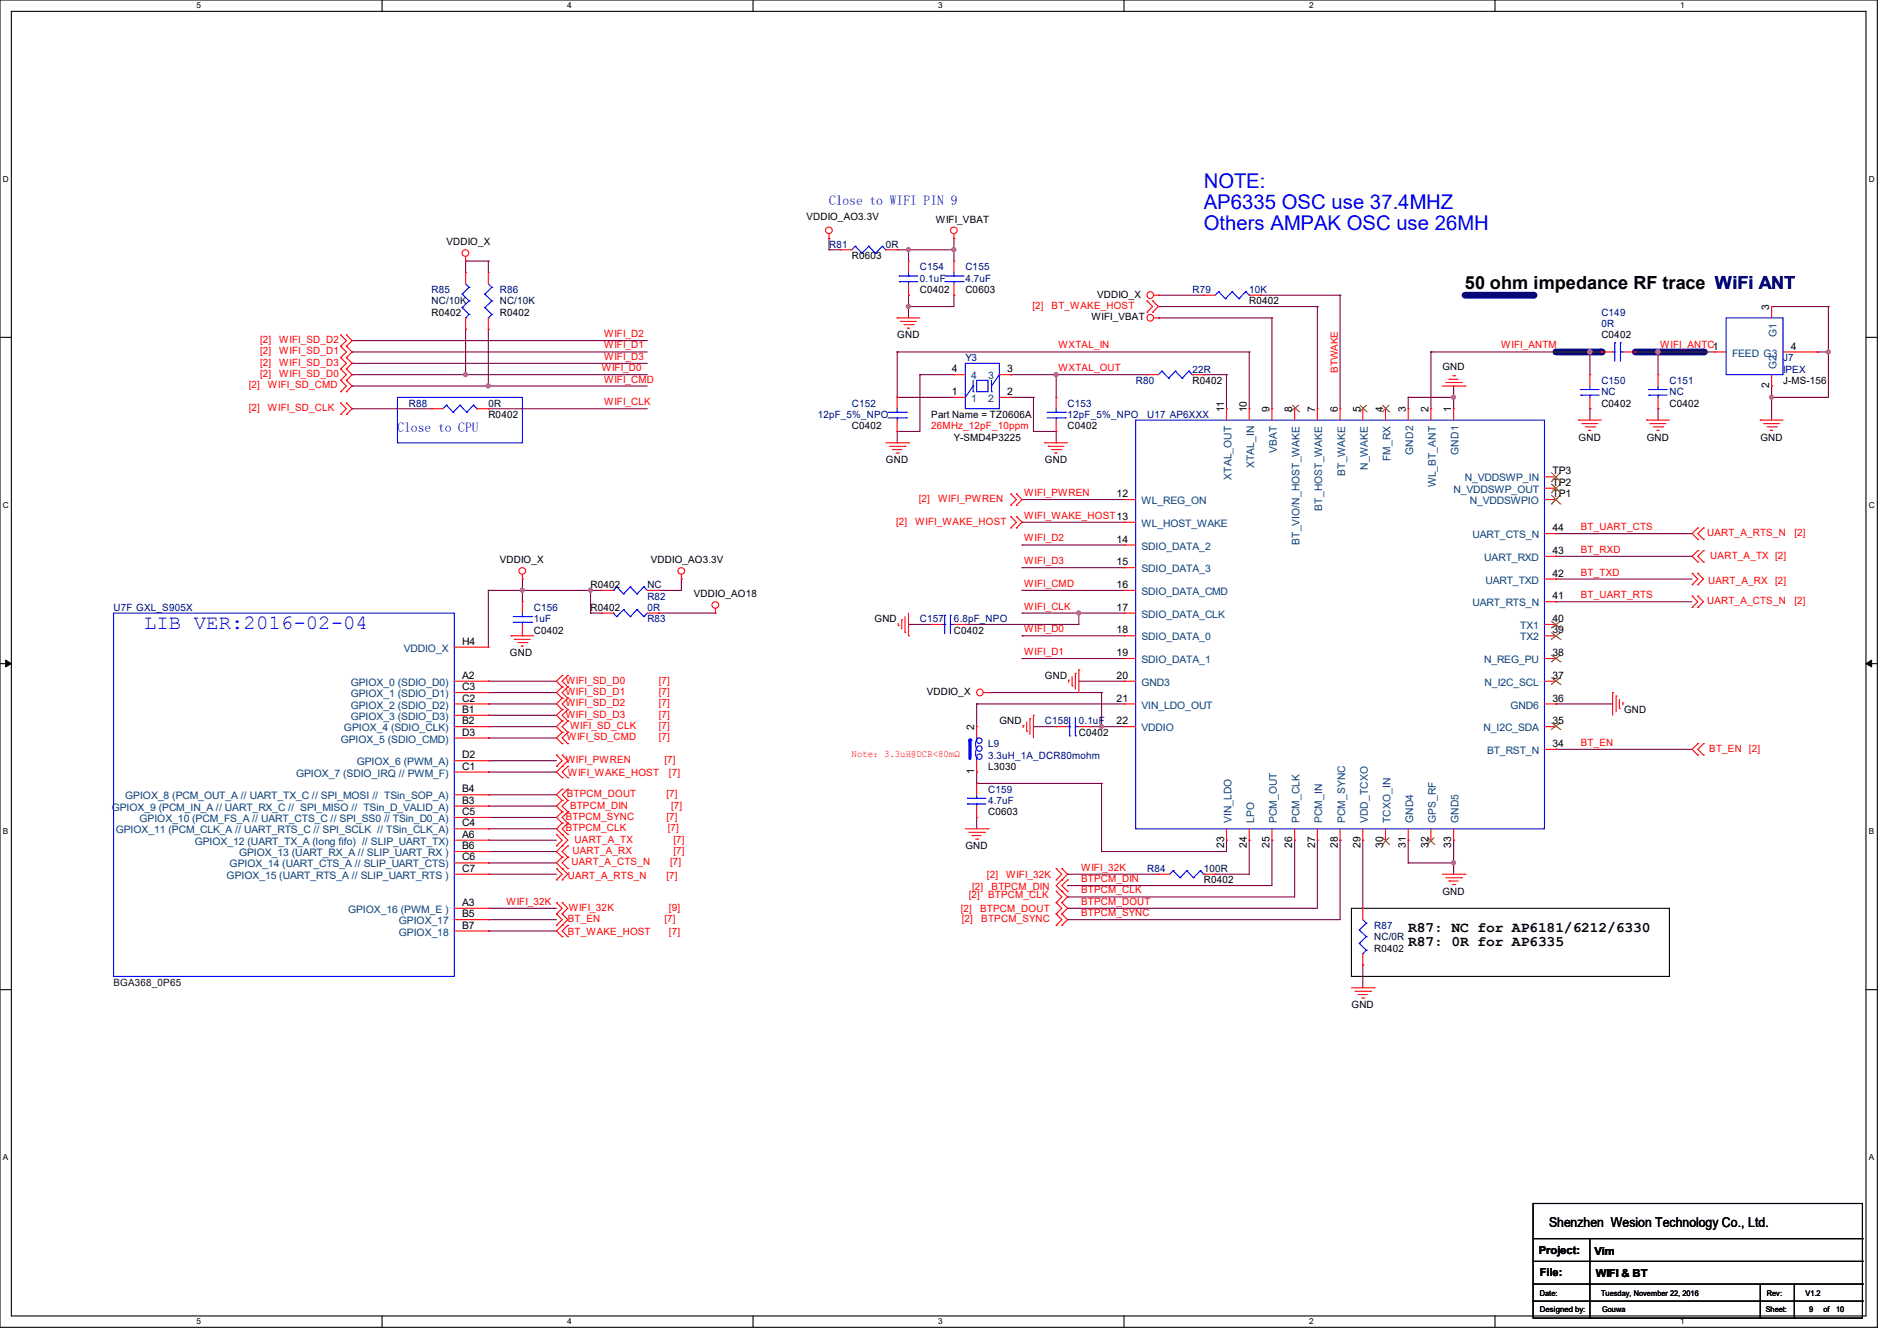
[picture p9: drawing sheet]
<svg xmlns="http://www.w3.org/2000/svg" width="297mm" height="210mm" viewBox="0 0 297 210" stroke-linecap="round" stroke-linejoin="round" font-family="sans-serif">
<path d="M0 0h293.9v207.9h-293.9zM1.8 1.8h290.3v204.3h-290.3z" fill="none" stroke="#000" stroke-width=".17"/>
<g fill="#fff">
<path d="M30.8 .2h.7v1.4h-.7z"/>
<path d="M30.8 206.2h.7v1.4h-.7z"/>
</g>
<path d="M59.8 0v1.8M59.8 206.1v1.8" fill="none" stroke="#000" stroke-width=".17"/>
<g fill="#fff">
<path d="M88.8 .2h.7v1.4h-.7z"/>
<path d="M88.8 206.2h.7v1.4h-.7z"/>
</g>
<path d="M117.9 0v1.8M117.9 206.1v1.8" fill="none" stroke="#000" stroke-width=".17"/>
<g fill="#fff">
<path d="M146.9 .2h.7v1.4h-.7z"/>
<path d="M146.9 206.2h.7v1.4h-.7z"/>
</g>
<path d="M176 0v1.8M176 206.1v1.8" fill="none" stroke="#000" stroke-width=".17"/>
<g fill="#fff">
<path d="M205 .2h.7v1.4h-.7z"/>
<path d="M205 206.2h.7v1.4h-.7z"/>
</g>
<path d="M234.1 0v1.8M234.1 206.1v1.8" fill="none" stroke="#000" stroke-width=".17"/>
<g fill="#fff">
<path d="M263.1 .2h.6v1.4h-.6z"/>
<path d="M263.1 206.2h.6v1.4h-.6z"/>
<path d="M.5 27.3h.9v1.4h-.9z"/>
<path d="M292.6 27.3h.9v1.4h-.9z"/>
<path d="M.5 78.4h.9v1.4h-.9z"/>
<path d="M292.6 78.4h.9v1.4h-.9z"/>
</g>
<path d="M0 52.8h1.8M292.1 52.8h1.8" fill="none" stroke="#000" stroke-width=".17"/>
<g fill="#fff">
<path d="M.5 129.5h.8v1.4h-.8z"/>
<path d="M292.6 129.5h.8v1.4h-.8z"/>
</g>
<path d="M0 103.9h1.8M292.1 103.9h1.8" fill="none" stroke="#000" stroke-width=".17"/>
<path d="M.9 103.4l.9 .5-.9 .5zM292.1 103.9l.9-.5v1z" fill="#000" stroke="#000" stroke-width=".16"/>
<g fill="#fff">
<path d="M.5 180.5h.8v1.4h-.8z"/>
<path d="M292.6 180.5h.8v1.4h-.8z"/>
</g>
<path d="M0 155h1.8M292.1 155h1.8" fill="none" stroke="#000" stroke-width=".17"/>
<path d="M256 55.1h10.7" fill="none" stroke="#0000a0" stroke-width="1.1"/>
<circle cx="266.7" cy="55.1" r=".53" fill="#0000a0"/>
<path d="M229.4 46.2h10.6" fill="none" stroke="#0000a0" stroke-width="1.1"/>
<circle cx="240" cy="46.2" r=".53" fill="#0000a0"/>
<path d="M62.2 62.2h19.6v7.1h-19.6z" fill="none" stroke="#00f" stroke-width=".17"/>
<path d="M243.6 55.1h7.1" fill="none" stroke="#0000a0" stroke-width="1.1"/>
<circle cx="250.7" cy="55.1" r=".53" fill="#0000a0"/>
<g fill="none" stroke="#000" stroke-width=".17">
<path d="M211.6 142.2h49.8v10.7h-49.8zM240 188.5h51.6v17.9h-51.6zM240 194h51.6M240 197.5h51.6M248.9 194v12.4M291.6 194h.1M291.6 197.5h.1M240 201.1h51.6M240 203.8h51.6M248.9 206.4h.1M275.6 206.4h.1M275.6 201.1v5.3"/>
<path d="M280.9 206.4h.1M280.9 201.1v5.3M291.6 201.1h.1M291.6 203.8h.1"/>
</g>
<g fill="none" stroke="#800040" stroke-width=".17">
<path d="M129.8 39.1h.1M129.8 37.3h.1M129.8 39.1h1.8M129.8 37.3v1.8M140.5 39.1h.1M140.5 39.1h8.9M142.2 39.1h.1M142.2 39.1v1.8M149.4 39.1h.1M149.4 37.3h.1M149.4 37.3v3.6M55.1 58.7h.1"/>
<path d="M55.1 53.3h.1M55.1 55.1h.1M55.1 56.9h.1M55.1 58.7h46.2M55.1 55.1h46.2M55.1 53.3h46.2M55.1 56.9h46.2M72.9 40.9h.1M72.9 51.6h.1M72.9 58.7h.1M72.9 40.9v1.8M72.9 51.6v7.1"/>
<path d="M72.9 40.9h3.6M76.5 40.9h.1M76.5 51.6h.1M76.5 40.9v1.8M76.5 51.6v8.9M140.5 55.1h.1M140.5 55.1v7.1M140.5 55.1h55.1M142.2 46.2h.1M142.2 48h.1M142.2 46.2v3.6M144 58.7h.1"/>
<path d="M144 58.7h5.4M144 58.7v8.9h-3.5M149.4 46.2h.1M149.4 46.2v1.8h-7.2M158.2 58.7h.1M158.2 58.7h21.4M165.4 58.7h.1M165.4 58.7v3.5M181.4 49.8h.1M181.4 46.2h.1M181.4 48h.1M181.4 49.8h17.7"/>
<path d="M181.4 48h24.8M181.4 46.2h7.1M188.5 58.7h.1M188.5 58.7h3.5M192 58.7h.1M192 58.7v5.3M195.6 55.1h.1M195.6 55.1v8.9M197.4 46.2h.1M197.4 46.2h12.4M199.1 49.8h.1M199.1 49.8v14.2"/>
<path d="M206.2 48h.1M206.2 48v16M209.8 46.2h.1M209.8 46.2v17.8M224 55.1h.1M224 55.1h26.7M224 55.1v8.9M248.9 55.1h.1M248.9 55.1v3.6M256 55.1h.1M256 55.1h12.5M259.6 55.1h.1"/>
<path d="M259.6 55.1v3.6M277.4 48h.1M277.4 48h8.9M284.5 55.1h.1M284.5 55.1h1.8M286.3 55.1h.1M286.3 48h.1M286.3 48v14.2h-8.9M55.1 64h.1M55.1 60.5h.1M55.1 64h12.5M55.1 60.5h46.2"/>
<path d="M76.5 64h.1M76.5 60.5h.1M76.5 64h24.8M140.5 62.2h.1M140.5 69.3h.1M140.5 67.6h.1M140.5 67.6v1.7M140.5 62.2h8.9M158.2 62.2h.1M158.2 62.2h3.6M160 78.2h.1M160 78.2h16"/>
<path d="M161.8 62.2h.1M161.8 67.6h.1M161.8 67.6h3.6v1.7M161.8 62.2v5.4M165.4 69.3h.1M220.5 62.2h.1M220.5 62.2h7.1M220.5 62.2v1.8M227.6 62.2h.1M227.6 60.5h.1M227.6 60.5v3.5M248.9 64h.1"/>
<path d="M248.9 64v1.8M259.6 64h.1M259.6 64v1.8M277.4 62.2h.1M277.4 60.5h.1M277.4 60.5v5.3M76.5 92.5h.1M76.5 92.5h17.7M76.5 92.5v8.8M81.8 92.5h.1M81.8 90.7h.1M81.8 90.7v3.5"/>
<path d="M92.5 92.5h.1M92.5 96h.1M92.5 96h1.7M92.5 92.5v3.5M103.1 96h.1M103.1 92.5h.1M103.1 96h8.9M106.7 90.7h.1M106.7 90.7v1.8h-3.6M142.2 97.8h.1M142.2 97.8h3.6M151.1 97.8h.1"/>
<path d="M160 81.8h.1M160 85.3h.1M160 88.9h.1M160 92.5h.1M160 99.6h.1M160 96h.1M160 81.8h16M160 85.3h16M160 88.9h16M160 92.5h16M160 96h16M160 99.6h16"/>
<path d="M168.9 96h.1M168.9 96v1.8h-17.8M243.6 83.6h.1M243.6 87.1h.1M243.6 90.7h.1M243.6 94.2h.1M243.6 83.6h21.3M243.6 87.1h21.3M243.6 90.7h21.3M243.6 94.2h21.3M76.5 119.1h.1M76.5 110.2h.1"/>
<path d="M76.5 108.5h.1M76.5 106.7h.1M76.5 112h.1M76.5 115.6h.1M76.5 113.8h.1M76.5 113.8h10.6M76.5 108.5h10.6M76.5 110.2h10.6M76.5 106.7h10.6M76.5 119.1h10.6M76.5 112h10.6M76.5 115.6h10.6"/>
<path d="M152.9 110.2h.1M152.9 110.2h23.1M152.9 110.2v3.6M154.7 108.5h.1M154.7 108.5h17.8M160 103.1h.1M160 103.1h16M161.8 113.8h.1M161.8 113.8h3.6M168.9 106.7h.1M168.9 106.7h7.1M170.7 113.8h.1"/>
<path d="M170.7 113.8h5.3M172.5 113.8h.1M172.5 108.5h.1M172.5 108.5v5.3M243.6 110.2h.1M243.6 117.3h.1M243.6 110.2h8.9M243.6 117.3h21.3M76.5 120.9h.1M76.5 129.8h.1M76.5 128h.1M76.5 124.5h.1"/>
<path d="M76.5 126.2h.1M76.5 135.1h.1M76.5 133.3h.1M76.5 131.6h.1M76.5 136.9h.1M76.5 133.3h10.6M76.5 135.1h10.6M76.5 120.9h10.6M76.5 129.8h10.6M76.5 128h10.6M76.5 124.5h10.6M76.5 126.2h10.6"/>
<path d="M76.5 131.6h10.6M76.5 136.9h10.6M152.9 122.7h.1M152.9 120.9h.1M152.9 128h.1M152.9 120.9v1.8M152.9 128v1.8M152.9 122.7h19.6M167.1 138.7h.1M167.1 136.9h.1M167.1 136.9h14.3M172.5 133.3h.1"/>
<path d="M172.5 122.7h.1M172.5 122.7v10.6M190.2 136.9h.1M192 131.6h.1M192 131.6v1.7h-19.5M195.6 131.6h.1M195.6 131.6v5.3h-5.4M199.1 131.6h.1M199.1 131.6v7.1h-32M202.7 131.6h.1M202.7 131.6v8.9h-35.6M206.2 131.6h.1"/>
<path d="M206.2 131.6v10.6h-39.1M209.8 131.6h.1M209.8 131.6v12.4h-42.7M213.4 131.6h.1M213.4 131.6v10.6M220.5 135.1h.1M220.5 131.6h.1M220.5 135.1h7.1M220.5 131.6v3.5M227.6 135.1h.1M227.6 131.6h.1M227.6 131.6v5.3"/>
<path d="M76.5 145.8h.1M76.5 144h.1M76.5 142.2h.1M76.5 142.2h10.6M76.5 144h10.6M76.5 145.8h10.6M167.1 140.5h.1M167.1 142.2h.1M167.1 144h.1M213.4 151.1h.1M213.4 151.1v3.6"/>
</g>
<g fill="#f0f" stroke="#f0f" stroke-width=".17">
<circle cx="172.4" cy="113.8" r=".32"/>
<circle cx="227.6" cy="135.1" r=".32"/>
<circle cx="142.2" cy="48" r=".32"/>
<circle cx="227.6" cy="62.2" r=".32"/>
<circle cx="165.3" cy="58.7" r=".32"/>
<circle cx="72.9" cy="58.7" r=".32"/>
<circle cx="76.4" cy="60.4" r=".32"/>
<circle cx="248.9" cy="55.1" r=".32"/>
<circle cx="149.3" cy="39.1" r=".32"/>
<circle cx="142.2" cy="39.1" r=".32"/>
<circle cx="168.9" cy="96" r=".32"/>
<circle cx="259.6" cy="55.1" r=".32"/>
<circle cx="81.8" cy="92.4" r=".32"/>
<circle cx="92.4" cy="92.4" r=".32"/>
<circle cx="286.2" cy="55.1" r=".32"/>
<circle cx="277.3" cy="62.2" r=".32"/>
</g>
<g fill="none" stroke="#f00" stroke-width=".17">
<path d="M129.8 37.3h.1M129.8 36.6v.7M149.4 37.3h.1M149.4 36.6v.7M53.3 59.6h.1M53.3 56h.1M53.3 57.8h.1M53.3 52.5h.1M53.3 54.2h.1M53.3 59.6l.9 .9-.9 .8M53.3 56l.9 .9-.9 .9M53.3 52.5l.9 .8-.9 .9"/>
<path d="M53.3 54.2l.9 .9-.9 .9M53.3 57.8l.9 .9-.9 .9M54.2 59.6h.1M54.2 57.8h.1M54.2 56h.1M54.2 54.2h.1M54.2 52.5h.1M54.2 59.6l.9 .9-.9 .8M54.2 56l.9 .9-.9 .9M54.2 52.5l.9 .8-.9 .9M54.2 54.2l.9 .9-.9 .9M54.2 57.8l.9 .9-.9 .9"/>
<path d="M72.9 40.9h.1M72.9 42.7h.1M72.9 51.6h.1M72.9 40.2v.7M72.9 42.7v1.7M72.9 49.8v1.8M140.5 49.8h.1M140.5 49.8h3.5M141 50.3h.1M141 50.3h2.5M141.5 50.8h1.5M142.1 51.4h.1"/>
<path d="M142.1 51.4h.3M143 50.8h.1M179.6 47.1h.1M179.6 48.9h.1M179.6 58.7h.1M179.6 47.1l.9 .9-.9 .9M179.6 58.7h1.8M180.5 48.9h.1M180.5 47.1h.1M180.5 47.1l.9 .9-.9 .9M180.6 49.8h.8M180.6 46.2h.8"/>
<path d="M181.4 49.8h.1M181.4 46.2h.1M186.7 58.7h1.8M188.5 58.7h.1M188.5 46.2h.1M188.5 46.2h1.7M195.6 46.2h1.8M197.4 46.2h.1M226.4 59.9h2.4M226.9 59.4h.1M226.9 59.4h1.4M227.4 58.8h.4"/>
<path d="M227.8 58.8h.1M228.8 59.9h.1M248.9 58.7h.1M248.9 58.7v1.8M250.7 55.1h.1M250.7 55.1h1.8M254.3 55.1h1.7M256 55.1h.1M268.5 55.1h.1M268.5 55.1h1.8M277.4 48h.1M277.4 48v1.8"/>
<path d="M277.4 58.7v1.8M279.1 55.1h5.4M284.5 55.1h.1M53.3 63.1h.1M53.3 64.9h.1M53.3 61.3h.1M53.3 63.1l.9 .9-.9 .9M54.2 64.9h.1M54.2 63.1h.1M54.2 61.3h.1M54.2 63.1l.9 .9-.9 .9M67.6 64h.1"/>
<path d="M67.6 64h1.7M74.7 64h1.8M76.5 64h.1M138.7 69.3h3.5M139.2 69.9h2.5M139.7 70.4h.1M139.7 70.4h1.5M140.3 71h.3M140.5 67.6h.1M140.5 62.2h.1M140.5 62.2v1.8M140.5 65.8v1.8"/>
<path d="M140.6 71h.1M141.7 69.9h.1M142.2 69.3h.1M158.2 79.1h.1M158.2 77.3h.1M158.2 77.3l.9 .9-.9 .9M159.1 77.3h.1M159.1 79.1h.1M159.1 77.3l.9 .9-.9 .9M163.6 69.3h.1M163.6 69.3h3.5M164.1 69.9h.1"/>
<path d="M164.1 69.9h2.5M164.6 70.4h1.5M165.2 71h.1M165.2 71h.3M165.4 67.6h.1M165.4 62.2h.1M165.4 62.2v1.8M165.4 65.8v1.8M166.1 70.4h.1M176 78.2h.1M176 78.2h1.8M192 64h.1"/>
<path d="M192 64v1.8M195.6 64h.1M195.6 64v1.8M199.1 64h.1M199.1 64v1.8M202.7 64h.1M202.7 64v1.8M206.2 64h.1M206.2 64v1.8M209.8 64h.1M209.8 64v1.8M213.4 64h.1"/>
<path d="M213.4 64v1.8M216.9 64h.1M216.9 64v1.8M220.5 64h.1M220.5 64v1.8M224 64h.1M224 64v1.8M225.8 60.5h3.6M227.6 64h.1M227.6 64v1.8M229.4 60.5h.1M241.8 78.2h1.8"/>
<path d="M241.8 76.5h1.8M241.8 74.7h1.8M243.6 78.2h.1M243.6 76.5h.1M243.6 74.7h.1M247.1 65.8h.1M247.1 65.8h3.6M247.7 66.3h.1M247.7 66.3h2.4M248.2 66.8h1.4M248.8 67.4h.1M248.8 67.4h.3"/>
<path d="M248.9 64h.1M248.9 62.2v1.8M249.6 66.8h.1M257.8 65.8h.1M257.8 65.8h3.6M258.4 66.3h.1M258.4 66.3h2.4M258.9 66.8h1.4M259.4 67.4h.1M259.4 67.4h.4M260.3 66.8h.1M275.6 65.8h.1"/>
<path d="M275.6 65.8h3.5M276.1 66.3h.1M276.1 66.3h2.5M276.6 66.8h1.5M277.2 67.4h.1M277.2 67.4h.3M277.4 60.5h.1M278.1 66.8h.1M80 99.6h.1M80 99.6h3.6M81.8 90.7h.1M81.8 90v.7"/>
<path d="M94.2 96h.1M94.2 96h1.8M101.3 96h1.8M103.1 96h.1M106.7 90.7h.1M106.7 90v.7M112 96h.1M112 95.3v.7M140.6 98h.1M140.6 97.6v.4M141.2 97.1h.1M141.2 97.1v1.4"/>
<path d="M141.7 99h.1M141.7 96.6v2.4M142.2 99.6h.1M142.2 96v3.6M145.8 97.8h.1M145.8 97.8h1.8M149.4 97.8h1.7M151.1 97.8h.1M158.2 80.9h.1M158.2 82.7h.1M158.2 80.9l.9 .9-.9 .9M159.1 82.7h.1"/>
<path d="M159.1 80.9h.1M159.1 80.9l.9 .9-.9 .9M176 81.8h.1M176 85.3h.1M176 99.6h.1M176 96h.1M176 92.5h.1M176 88.9h.1M176 99.6h1.8M176 96h1.8M176 81.8h1.8M176 85.3h1.8"/>
<path d="M176 92.5h1.8M176 88.9h1.8M241.8 99.6h1.8M241.8 97.8h1.8M241.8 90.7h1.8M241.8 87.1h1.8M241.8 94.2h1.8M241.8 83.6h1.8M243.6 99.6h.1M243.6 97.8h.1M243.6 90.7h.1M243.6 87.1h.1"/>
<path d="M243.6 94.2h.1M243.6 83.6h.1M264.9 89.8h.1M264.9 91.6h.1M264.9 93.3h.1M264.9 95.1h.1M264.9 89.8l.9 .9-.9 .9M264.9 93.3l.9 .9-.9 .9M265.8 88h.1M265.8 86.2h.1M265.8 89.8h.1M265.8 91.6h.1"/>
<path d="M265.8 93.3h.1M265.8 95.1h.1M265.8 84.5h.1M265.8 82.7h.1M265.8 86.2l-.9 .9 .9 .9M265.8 89.8l.9 .9-.9 .9M265.8 93.3l.9 .9-.9 .9M265.8 82.7l-.9 .9 .9 .9M266.7 86.2h.1M266.7 88h.1M266.7 82.7h.1M266.7 84.5h.1"/>
<path d="M266.7 86.2l-.9 .9 .9 .9M266.7 82.7l-.9 .9 .9 .9M80.6 100.1h.1M80.6 100.1h2.4M81.1 100.6h1.4M81.6 101.2h.1M81.6 101.2h.4M82.5 100.6h.1M87.1 118.2h.1M87.1 118.2l.9 .9-.9 .9M88 118.2h.1M88 109.3h.1"/>
<path d="M88 107.6h.1M88 105.8h.1M88 112.9h.1M88 111.1h.1M88 116.5h.1M88 114.7h.1M88 118.2l.9 .9-1.8 1.8 .9 .9M88 107.6l-.9 .9 .9 .8M88 105.8l-.9 .9 .9 .9M88 111.1l-.9 .9 .9 .9M88 109.3l-.9 .9 .9 .9M88 114.7l-.9 .9 .9 .9"/>
<path d="M88 112.9l-.9 .9 .9 .9M88.9 107.6h.1M88.9 109.3h.1M88.9 105.8h.1M88.9 111.1h.1M88.9 112.9h.1M88.9 114.7h.1M88.9 116.5h.1M88.9 107.6l-.9 .9 .9 .8M88.9 105.8l-.9 .9 .9 .9M88.9 111.1l-.9 .9 .9 .9M88.9 109.3l-.9 .9 .9 .9"/>
<path d="M88.9 114.7l-.9 .9 .9 .9M88.9 112.9l-.9 .9 .9 .9M154 108.5h.7M154.7 108.5h.1M160.2 113.6h.1M160.2 113.6v.4M160.7 114.5h.1M160.7 113.1v1.4M161.2 112.6h.1M161.2 112.6v2.4M161.8 112h.1M161.8 112v3.6"/>
<path d="M165.4 113.8h.1M165.4 113.8h1.7M167.3 106.5h.1M167.3 106.5v.3M167.9 107.4h.1M167.9 106v1.4M168.4 105.5h.1M168.4 105.5v2.4M168.9 104.9h.1M168.9 104.9v3.6M168.9 113.8h1.8M170.7 113.8h.1"/>
<path d="M176 113.8h.1M176 103.1h.1M176 106.7h.1M176 110.2h.1M176 113.8h1.8M176 106.7h1.8M176 103.1h1.8M176 110.2h1.8M241.8 113.8h1.8M241.8 106.7h1.8M241.8 103.1h1.8M241.8 110.2h1.8"/>
<path d="M241.8 117.3h1.8M243.6 106.7h.1M243.6 113.8h.1M243.6 103.1h.1M243.6 110.2h.1M243.6 117.3h.1M252.5 108.5h.1M252.5 108.5v3.5M253 109h.1M253 109v2.5M253.5 111h.1M253.5 109.5v1.5"/>
<path d="M254.1 110.1h.1M254.1 110.1v.3M265.8 118.2h.1M265.8 116.5h.1M265.8 116.5l-.9 .8 .9 .9M266.7 116.5h.1M266.7 118.2h.1M266.7 116.5l-.9 .8 .9 .9M87.1 120h.1M87.1 136h.1M87.1 137.8h.1M87.1 130.7h.1"/>
<path d="M87.1 132.5h.1M87.1 136l.9 .9-.9 .9M87.1 130.7l.9 .9-.9 .9M88 120h.1M88 121.8h.1M88 127.1h.1M88 125.3h.1M88 130.7h.1M88 128.9h.1M88 123.6h.1M88 134.2h.1M88 132.5h.1"/>
<path d="M88 136h.1M88 137.8h.1M88 125.3l-.9 .9 .9 .9M88 128.9l-.9 .9 1.8 1.8-1.8 1.7 .9 .9M88 127.1l-.9 .9 .9 .9M88 123.6l-.9 .9 .9 .8M88 134.2l-.9 .9 1.8 1.8-.9 .9M88.9 121.8h.1M88.9 120h.1M88.9 125.3h.1M88.9 127.1h.1M88.9 128.9h.1"/>
<path d="M88.9 130.7h.1M88.9 123.6h.1M88.9 132.5h.1M88.9 134.2h.1M88.9 136h.1M88.9 120l-.9 .9 .9 .9M88.9 125.3l-.9 .9 .9 .9M88.9 128.9l-.9 .9 .9 .9M88.9 127.1l-.9 .9 .9 .9M88.9 123.6l-.9 .9 .9 .8M88.9 132.5l-.9 .8 .9 .9M88.9 134.2l-.9 .9 .9 .9"/>
<path d="M151.1 129.8h3.6M151.7 130.3h2.4M152.2 130.9h.1M152.2 130.9h1.4M152.7 131.4h.4M153.1 131.4h.1M154.1 130.3h.1M154.7 129.8h.1M165.4 137.8h.1M165.4 136h.1M165.4 139.6h.1M165.4 136l.8 .9-.8 .9"/>
<path d="M165.4 139.6l.8 .9-.8 .9M166.2 136h.1M166.2 137.8h.1M166.2 139.6h.1M166.2 136l.9 .9-1.7 1.8 1.7 1.8-.9 .9M167.1 137.8h.1M167.1 139.6h.1M167.1 137.8l-.9 .9 .9 .9M192 131.6h.1M192 129.8v1.8M195.6 131.6h.1M195.6 129.8v1.8"/>
<path d="M199.1 131.6h.1M199.1 129.8v1.8M202.7 131.6h.1M202.7 129.8v1.8M206.2 131.6h.1M206.2 129.8v1.8M209.8 131.6h.1M209.8 129.8v1.8M213.4 131.6h.1M213.4 129.8v1.8M216.9 131.6h.1M216.9 129.8v1.8"/>
<path d="M220.5 131.6h.1M220.5 129.8v1.8M224 131.6h.1M224 129.8v1.8M225.8 136.9h3.6M226.4 137.5h2.4M226.9 138h.1M226.9 138h1.4M227.4 138.5h.4M227.6 131.6h.1M227.6 129.8v1.8M227.8 138.5h.1"/>
<path d="M228.8 137.5h.1M229.4 136.9h.1M87.1 144.9h.1M87.1 143.1h.1M87.1 141.4h.1M87.1 143.1l.9 .9-.9 .9M87.1 141.4l.9 .8-.9 .9M88 144.9h.1M88 146.7h.1M88 143.1h.1M88 141.4h.1M88 143.1l.9 .9-1.8 1.8 .9 .9"/>
<path d="M88 141.4l.9 .8-.9 .9M88.9 146.7h.1M88.9 144.9h.1M88.9 144.9l-.9 .9 .9 .9M165.4 143.1h.1M165.4 141.4h.1M165.4 144.9h.1M165.4 141.4l.8 .8-.8 .9M165.4 143.1l.8 .9-.8 .9M166.2 141.4h.1M166.2 143.1h.1M166.2 144.9h.1"/>
<path d="M166.2 141.4l.9 .8-.9 .9M166.2 143.1l.9 .9-.9 .9M211.6 154.7h3.5M212.1 155.2h2.5M212.6 155.7h.1M212.6 155.7h1.5M213.2 156.3h.3M213.5 156.3h.1M214.6 155.2h.1M215.1 154.7h.1"/>
<circle cx="72.9" cy="39.6" r=".52"/>
<circle cx="129.8" cy="36.1" r=".52"/>
<circle cx="149.3" cy="36.1" r=".52"/>
<circle cx="180.1" cy="49.8" r=".52"/>
<circle cx="180.1" cy="46.2" r=".52"/>
<circle cx="81.8" cy="89.4" r=".52"/>
<circle cx="106.7" cy="89.4" r=".52"/>
<circle cx="112" cy="94.7" r=".52"/>
<circle cx="153.4" cy="108.4" r=".52"/>
</g>
<g fill="none" stroke="#00f" stroke-width=".17">
<path d="M72.3 46.1h.1M72.3 48.2h.1M72.3 46.1l1.1 1M72.3 48.2l1.1 1M72.9 49.8h.1M72.9 44.4l.5 .6M73.4 45h.1M73.4 47.1h.1M73.4 49.2h.1M73.4 45l-1.1 1.1M73.4 47.1l-1.1 1.1M73.4 49.2l-.5 .6"/>
<path d="M181.9 58.1h.1M181.9 58.1l-.5 .6M181.9 58.1l1.1 1.1M183 59.2h.1M184 58.1h.1M184 58.1l-1 1.1M184 58.1l1.1 1.1M185.1 59.2h.1M186.1 58.1h.1M186.1 58.1l-1 1.1M186.1 58.1l.6 .6M186.7 58.7h.1"/>
<path d="M190.8 45.7h.1M190.8 45.7l-.6 .5M190.8 45.7l1.1 1.1M191.9 46.8h.1M192.9 45.7h.1M192.9 45.7l-1 1.1M192.9 45.7l1.1 1.1M194 46.8h.1M195 45.7h.1M195 45.7l-1 1.1M195 45.7l.6 .5M195.6 46.2h.1"/>
<path d="M252.5 55.1h.3M252.8 55.1h.1M252.8 53.7h.1M252.8 53.7v2.9M253.7 53.7h.1M253.7 55.1h.1M253.7 55.1h.6M253.7 53.7v2.9M270.3 49.8h8.8v8.9h-8.8zM69.9 63.5h.1M69.9 63.5l-.6 .5M69.9 63.5l1.1 1.1"/>
<path d="M71 64.6h.1M72 63.5h.1M72 63.5l-1 1.1M72 63.5l1.1 1.1M73.1 64.6h.1M74.1 63.5h.1M74.1 63.5l-1 1.1M74.1 63.5l.6 .5M74.7 64h.1M139 64.6h2.9M139 65.4h2.9M140.5 65.4h.1"/>
<path d="M140.5 64.6h.1M140.5 64v.6M140.5 65.4v.4M141.9 64.6h.1M141.9 65.4h.1M163.9 64.6h2.9M163.9 65.4h2.9M165.4 65.4h.1M165.4 64.6h.1M165.4 64v.6M165.4 65.4v.4M166.8 64.6h.1"/>
<path d="M166.8 65.4h.1M177.8 65.8h64v64h-64zM247.5 61h.1M247.5 61.9h.1M247.5 61h2.9M247.5 61.9h2.9M248.9 61.9h.1M248.9 61h.1M248.9 60.5v.5M248.9 61.9v.3M96 96h.1M96 96l.6 .6"/>
<path d="M96.6 96.6h.1M97.6 95.5h.1M97.6 95.5l1.1 1.1M97.6 95.5l-1 1.1M98.7 96.6h.1M99.7 95.5h.1M99.7 95.5l1.1 1.1M99.7 95.5l-1 1.1M100.8 96.6h.1M101.3 96l-.5 .6M147.6 97.8h.3M147.9 97.8h.1"/>
<path d="M147.9 96.4h.1M147.9 96.4v2.8M148.8 96.4h.1M148.8 97.8h.1M148.8 97.8h.6M148.8 96.4v2.8M167.1 113.8h.4M167.5 113.8h.1M167.5 115.2h.1M167.5 112.4v2.8M168.4 115.2h.1M168.4 113.8h.1"/>
<path d="M168.4 113.8h.5M168.4 112.4v2.8"/>
</g>
<g fill="none" stroke="#804000" stroke-width=".16">
<path d="M202 64.5h.1M202.3 63.4l1.1 1.1M203.4 64.5h.1M203.4 63.4l-1.4 1.1M212.9 64.5h.1M212.9 63.4l1.1 1.1M214 64.5h.1M214 63.4l-1.1 1.1M216.4 64.5h.1M216.4 63.4l1.1 1.1M217.5 64.5h.1M217.5 63.4l-1.1 1.1"/>
<path d="M242.9 78.9h.1M242.9 77.2h.1M242.9 75.4h.1M242.9 77.5l1.4 1.4M242.9 75.8l1.4 1.4M242.9 74l1.4 1.4M244.3 78.9h.1M244.3 77.2h.1M244.3 75.4h.1M244.3 77.5l-1.4 1.4M244.3 75.8l-1.4 1.4M244.3 74l-1.4 1.4"/>
<path d="M242.9 98.3h.1M242.9 99.1l1.4 1M242.9 97.3l1.4 1M244.3 98.3h.1M244.3 99.1l-1.4 1M244.3 97.3l-1.4 1M242.9 107.2h.1M242.9 114.2h.1M242.9 100.1h.1M242.9 103.6h.1M242.9 106.1l1.4 1.1M242.9 113.2l1.4 1"/>
<path d="M242.9 102.6l1.4 1M244.3 107.2h.1M244.3 114.2h.1M244.3 100.1h.1M244.3 103.6h.1M244.3 106.1l-1.4 1.1M244.3 113.2l-1.4 1M244.3 102.6l-1.4 1M216.4 132.2h.1M216.4 131.2l1.1 1M217.5 132.2h.1M217.5 131.2l-1.1 1"/>
<path d="M223.5 132.2h.1M223.5 131.2l1 1M224.5 132.2h.1M224.5 131.2l-1 1"/>
</g>
<path d="M151.8 115.9v2.9" fill="none" stroke="#00f" stroke-width=".51"/>
<circle cx="151.8" cy="115.9" r=".25" fill="#00f"/>
<g fill="none" stroke="#00f" stroke-width=".17">
<path d="M133.9 38.6h.1M133.9 38.6l-.6 .5M133.9 38.6l1.1 1.1M135 39.7h.1M136 38.6h.1M136 38.6l-1 1.1M136 38.6l1.1 1.1M137.1 39.7h.1M138.1 38.6h.1M138.1 38.6l-1 1.1M138.1 38.6l.6 .5M138.7 39.1h.1"/>
<path d="M75.9 46.1h.1M75.9 48.2h.1M75.9 46.1l1.1 1M75.9 48.2l1.1 1M76.5 49.8h.1M76.5 44.4l.5 .6M77 45h.1M77 47.1h.1M77 49.2h.1M77 45l-1.1 1.1M77 47.1l-1.1 1.1M77 49.2l-.5 .6"/>
<path d="M140.8 43.2h.1M140.8 44.1h.1M140.8 43.2h2.9M140.8 44.1h2.9M142.2 44.1h.1M142.2 43.2h.1M142.2 42.7v.5M142.2 44.1v.3M147.9 43.2h2.9M147.9 44.1h2.9M149.4 44.1h.1M149.4 43.2h.1"/>
<path d="M149.4 42.7v.5M149.4 44.1v.3M150.8 43.2h.1M150.8 44.1h.1M151.1 56.9h5.4v7.1h-5.4zM152.4 59.6v1.7M152.9 59.6h1.8v1.7h-1.8zM155.2 59.6v1.7M156.5 58.7h.1M156.5 58.7l-1.3 1.8M152.4 61.3h.1M152.4 60.5h.1"/>
<path d="M152.4 60.5l-1.3 1.7M155.2 61.3h.1M258.1 61h.1M258.1 61.9h.1M258.1 61h2.9M258.1 61.9h2.9M259.6 61.9h.1M259.6 61h.1M259.6 60.5v.5M259.6 61.9v.3M17.8 96h53.3v56.9h-53.3zM80.3 96.6h2.9"/>
<path d="M80.3 97.5h2.9M81.8 97.5h.1M81.8 96.6h.1M81.8 96v.6M81.8 97.5v.3M83.2 96.6h.1M83.2 97.5h.1M96 92.5h.1M96.6 91.9h.1M96.6 91.9l1 1.1M96.6 91.9l-.6 .6M97.6 93h.1"/>
<path d="M98.7 91.9h.1M98.7 91.9l1 1.1M98.7 91.9l-1.1 1.1M99.7 93h.1M100.8 91.9h.1M100.8 91.9l.5 .6M100.8 91.9l-1.1 1.1M152.9 117.3l-.2 .7 .2 .6M152.9 115.9l-.2 .6 .2 .7M152.9 118.6h.1M152.9 115.6h.1M152.9 115.6v.5"/>
<path d="M152.9 118.6v.5M151.5 125h.1M151.5 125.9h.1M151.5 125h2.8M151.5 125.9h2.8M152.9 125.9h.1M152.9 125h.1M152.9 124.5v.5M152.9 125.9v.3M183.7 136.4h.1M183.7 136.4l-.6 .5M183.7 136.4l1 1.1"/>
<path d="M184.7 137.5h.1M185.8 136.4h.1M185.8 136.4l-1.1 1.1M185.8 136.4l1.1 1.1M186.9 137.5h.1M187.9 136.4h.1M187.9 136.4l-1 1.1M187.9 136.4l.6 .5M188.5 136.9h.1M212.8 145.6h.1M212.8 147.7h.1M212.8 145.6l1.1 1.1"/>
<path d="M212.8 147.7l1.1 1.1M213.4 149.4h.1M213.4 144l.5 .6M213.9 144.6h.1M213.9 146.7h.1M213.9 148.8h.1M213.9 144.6l-1.1 1M213.9 146.7l-1.1 1M213.9 148.8l-.5 .6"/>
<circle cx="153.3" cy="116" r=".42"/>
<circle cx="153.3" cy="118.5" r=".42"/>
<circle cx="153.3" cy="117.2" r=".42"/>
</g>
<g fill="none" stroke="#f00" stroke-width=".17">
<path d="M131.6 39.1h.1M131.6 39.1h1.7M138.7 39.1h1.8M140.5 39.1h.1M76.5 42.7h.1M76.5 51.6h.1M76.5 42.7v1.7M76.5 49.8v1.8M142.2 46.2h.1M142.2 40.9h.1M142.2 40.9v1.8M142.2 44.4v1.8"/>
<path d="M149.4 46.2h.1M149.4 40.9h.1M149.4 58.7h.1M149.4 40.9v1.8M149.4 44.4v1.8M149.4 58.7h1.7M156.5 58.7h1.7M158.2 58.7h.1M259.6 58.7h.1M259.6 58.7v1.8M149.4 62.2h.1M149.4 62.2h1.7"/>
<path d="M156.5 62.2h1.7M158.2 62.2h.1M259.6 64h.1M259.6 62.2v1.8M81.8 99.6h.1M81.8 94.2h.1M81.8 94.2v1.8M81.8 97.8v1.8M94.2 92.5h.1M94.2 92.5h1.8M101.3 92.5h1.8M103.1 92.5h.1"/>
<path d="M71.1 106.7h5.4M71.1 108.5h5.4M71.1 110.2h5.4M71.1 112h5.4M71.1 113.8h5.4M71.1 115.6h5.4M71.1 119.1h5.4M71.1 101.3h5.4M76.5 106.7h.1M76.5 108.5h.1M76.5 110.2h.1M76.5 112h.1"/>
<path d="M76.5 113.8h.1M76.5 115.6h.1M76.5 119.1h.1M76.5 101.3h.1M152.9 113.8h.1M152.9 113.8v1.8M152.9 119.1v1.8M71.1 128h5.4M71.1 129.8h5.4M71.1 131.6h5.4M71.1 133.3h5.4M71.1 135.1h5.4"/>
<path d="M71.1 136.9h5.4M71.1 120.9h5.4M71.1 124.5h5.4M71.1 126.2h5.4M76.5 128h.1M76.5 129.8h.1M76.5 131.6h.1M76.5 133.3h.1M76.5 135.1h.1M76.5 136.9h.1M76.5 120.9h.1M76.5 124.5h.1"/>
<path d="M76.5 126.2h.1M152.9 120.9h.1M152.9 128h.1M152.9 122.7h.1M152.9 122.7v1.8M152.9 126.2v1.8M181.4 136.9h.1M181.4 136.9h1.7M188.5 136.9h1.7M190.2 136.9h.1M71.1 142.2h5.4M71.1 144h5.4"/>
<path d="M71.1 145.8h5.4M76.5 142.2h.1M76.5 144h.1M76.5 145.8h.1M213.4 142.2h.1M213.4 151.1h.1M213.4 142.2v1.8M213.4 149.4v1.7"/>
</g>
<g fill="#f0f" stroke="#f0f" stroke-width=".17">
<circle cx="172.4" cy="113.8" r=".32"/>
<circle cx="227.6" cy="135.1" r=".32"/>
<circle cx="142.2" cy="48" r=".32"/>
<circle cx="227.6" cy="62.2" r=".32"/>
<circle cx="165.3" cy="58.7" r=".32"/>
<circle cx="72.9" cy="58.7" r=".32"/>
<circle cx="76.4" cy="60.4" r=".32"/>
<circle cx="248.9" cy="55.1" r=".32"/>
<circle cx="149.3" cy="39.1" r=".32"/>
<circle cx="142.2" cy="39.1" r=".32"/>
<circle cx="168.9" cy="96" r=".32"/>
<circle cx="259.6" cy="55.1" r=".32"/>
<circle cx="81.8" cy="92.4" r=".32"/>
<circle cx="92.4" cy="92.4" r=".32"/>
<circle cx="286.2" cy="55.1" r=".32"/>
<circle cx="277.3" cy="62.2" r=".32"/>
</g>
<g font-size="3.2" fill="#00f">
<text x="188.5" y="29.5">NOTE:</text>
<text x="188.5" y="32.8">AP6335 OSC use 37.4MHZ</text>
<text x="188.5" y="36">Others AMPAK OSC use 26MH</text>
<text x="22.6" y="98.5">LIB VER:2016-02-04</text>
</g>
<text font-size="2.8" x="229.4" y="45.3">50 ohm impedance RF trace WiFi ANT</text>
<g font-size="2.3">
<text x="220.5" y="145.9">R87: NC for AP6181/6212/6330</text>
<text x="220.5" y="148.2">R87: 0R for AP6335</text>
</g>
<g font-size="2.1" fill="#00f">
<text x="129.8" y="32">Close to WIFI PIN 9</text>
<text x="62.2" y="67.6">Close to CPU</text>
</g>
<text font-size="2.1" x="242.5" y="192.2">Shenzhen Wesion Technology Co., Ltd.</text>
<g font-size="1.7">
<text x="240.9" y="196.3">Project:</text>
<text x="249.7" y="196.5">Vim</text>
<text x="241.1" y="199.9">File:</text>
<text x="249.8" y="200">WIFI &amp; BT</text>
</g>
<g font-size="1.6">
<text x="126.2" y="34.5">VDDIO_AO3.3V</text>
<text x="146.5" y="34.9">WIFI_VBAT</text>
<text x="69.9" y="38.4">VDDIO_X</text>
<text x="133.4" y="40.6">R0603</text>
<text x="144" y="45.9">C0402</text>
<text x="151.1" y="45.9">C0603</text>
<text x="171.8" y="46.6">VDDIO_X</text>
<text x="195.6" y="47.7">R0402</text>
<text x="67.6" y="49.4">R0402</text>
<text x="78.2" y="49.4">R0402</text>
<text x="140.5" y="53">GND</text>
<text x="170.9" y="50.2">WIFI_VBAT</text>
<text x="250.7" y="53">C0402</text>
<text x="277" y="48.6" transform="rotate(-90 277 48.6)">3</text>
<text x="149" y="58.3">4</text>
<text x="157.7" y="58.3">3</text>
<text x="225.8" y="58">GND</text>
<text x="280.4" y="54.7">4</text>
<text x="76.5" y="65.4">R0402</text>
<text x="145.8" y="65.4">Part Name = TZ0606A</text>
<text x="149" y="61.8">1</text>
<text x="157.7" y="61.8">2</text>
<text x="186.7" y="60.1">R0402</text>
<text x="191.7" y="64.6" transform="rotate(-90 191.7 64.6)">11</text>
<text x="195.2" y="64.6" transform="rotate(-90 195.2 64.6)">10</text>
<text x="198.8" y="64.6" transform="rotate(-90 198.8 64.6)">9</text>
<text x="202.3" y="64.6" transform="rotate(-90 202.3 64.6)">8</text>
<text x="205.9" y="64.6" transform="rotate(-90 205.9 64.6)">7</text>
<text x="209.4" y="64.6" transform="rotate(-90 209.4 64.6)">6</text>
<text x="213" y="64.6" transform="rotate(-90 213 64.6)">5</text>
<text x="216.6" y="64.6" transform="rotate(-90 216.6 64.6)">4</text>
<text x="220.1" y="64.6" transform="rotate(-90 220.1 64.6)">3</text>
<text x="223.7" y="64.6" transform="rotate(-90 223.7 64.6)">2</text>
<text x="227.2" y="64.6" transform="rotate(-90 227.2 64.6)">1</text>
<text x="250.7" y="63.7">C0402</text>
<text x="261.4" y="63.7">C0402</text>
<text x="277" y="60.8" transform="rotate(-90 277 60.8)">2</text>
<text x="279.2" y="60.1">J-MS-156</text>
<text x="133.4" y="67.2">C0402</text>
<text x="149.4" y="69">Y-SMD4P3225</text>
<text x="167.1" y="67.2">C0402</text>
<text x="247.2" y="69">GND</text>
<text x="257.8" y="69">GND</text>
<text x="275.6" y="69">GND</text>
<text x="138.7" y="72.6">GND</text>
<text x="163.6" y="72.6">GND</text>
<text x="174.8" y="77.9">12</text>
<text x="243.1" y="77.9">TP1</text>
<text x="243.1" y="76.1">TP2</text>
<text x="243.1" y="74.3">TP3</text>
<text x="243.1" y="83.2">44</text>
<text x="78.2" y="88.2">VDDIO_X</text>
<text x="101.9" y="88.2">VDDIO_AO3.3V</text>
<text x="174.8" y="85">14</text>
<text x="174.8" y="88.5">15</text>
<text x="243.1" y="86.7">43</text>
<text x="92.5" y="95.7">R0402</text>
<text x="92.5" y="92.1">R0402</text>
<text x="108.6" y="93.6">VDDIO_AO18</text>
<text x="174.8" y="95.6">17</text>
<text x="174.8" y="92.1">16</text>
<text x="243.1" y="90.3">42</text>
<text x="243.1" y="93.9">41</text>
<text x="72.4" y="101">H4</text>
<text x="83.6" y="99.2">C0402</text>
<text x="136.9" y="97.5">GND</text>
<text x="149.4" y="99.2">C0402</text>
<text x="174.8" y="99.2">18</text>
<text x="243.1" y="99.2">39</text>
<text x="243.1" y="97.4">40</text>
<text x="72.4" y="106.3">A2</text>
<text x="79.8" y="102.8">GND</text>
<text x="163.6" y="106.3">GND</text>
<text x="174.8" y="102.7">19</text>
<text x="174.8" y="106.3">20</text>
<text x="243.1" y="106.3">37</text>
<text x="243.1" y="102.7">38</text>
<text x="72.4" y="108.1">C3</text>
<text x="72.4" y="109.9">C2</text>
<text x="72.4" y="111.6">B1</text>
<text x="72.4" y="113.4">B2</text>
<text x="145.1" y="108.8">VDDIO_X</text>
<text x="156.5" y="113.5">GND</text>
<text x="174.8" y="113.4">22</text>
<text x="174.8" y="109.9">21</text>
<text x="243.1" y="113.4">35</text>
<text x="243.1" y="109.9">36</text>
<text x="254.3" y="111.7">GND</text>
<text x="72.4" y="115.2">D3</text>
<text x="72.4" y="118.7">D2</text>
<text x="152.5" y="114.3" transform="rotate(-90 152.5 114.3)">2</text>
<text x="168.9" y="115.2">C0402</text>
<text x="243.1" y="117">34</text>
<text x="72.4" y="120.5">C1</text>
<text x="72.4" y="124.1">B4</text>
<text x="72.4" y="125.9">B3</text>
<text x="152.5" y="121.2" transform="rotate(-90 152.5 121.2)">1</text>
<text x="154.7" y="120.6">L3030</text>
<text x="72.4" y="127.6">C5</text>
<text x="72.4" y="129.4">C4</text>
<text x="72.4" y="131.2">A6</text>
<text x="154.7" y="127.7">C0603</text>
<text x="72.4" y="133">B6</text>
<text x="72.4" y="134.7">C6</text>
<text x="72.4" y="136.5">C7</text>
<text x="151.1" y="133">GND</text>
<text x="191.7" y="132.8" transform="rotate(-90 191.7 132.8)">23</text>
<text x="195.2" y="132.8" transform="rotate(-90 195.2 132.8)">24</text>
<text x="198.8" y="132.8" transform="rotate(-90 198.8 132.8)">25</text>
<text x="202.3" y="132.8" transform="rotate(-90 202.3 132.8)">26</text>
<text x="205.9" y="132.8" transform="rotate(-90 205.9 132.8)">27</text>
<text x="209.4" y="132.8" transform="rotate(-90 209.4 132.8)">28</text>
<text x="213" y="132.8" transform="rotate(-90 213 132.8)">29</text>
<text x="216.6" y="132.8" transform="rotate(-90 216.6 132.8)">30</text>
<text x="220.1" y="132.8" transform="rotate(-90 220.1 132.8)">31</text>
<text x="223.7" y="132.8" transform="rotate(-90 223.7 132.8)">32</text>
<text x="227.2" y="132.8" transform="rotate(-90 227.2 132.8)">33</text>
<text x="72.4" y="141.9">A3</text>
<text x="72.4" y="143.6">B5</text>
<text x="188.5" y="138.3">R0402</text>
<text x="225.8" y="140.1">GND</text>
<text x="72.4" y="145.4">B7</text>
<text x="215.2" y="149">R0402</text>
<text x="211.6" y="157.9">GND</text>
</g>
<g font-size="1.6" fill="#000080">
<text x="129.8" y="38.8">R81</text>
<text x="67.6" y="45.9">R85</text>
<text x="78.2" y="45.9">R86</text>
<text x="144" y="42.3">C154</text>
<text x="144" y="44.1">0.1uF</text>
<text x="151.1" y="42.3">C155</text>
<text x="151.1" y="44.1">4.7uF</text>
<text x="186.7" y="45.9">R79</text>
<text x="195.6" y="45.9">10K</text>
<text x="250.7" y="49.4">C149</text>
<text x="250.7" y="51.2">0R</text>
<text x="151.1" y="56.6">Y3</text>
<text x="186.7" y="58.3">22R</text>
<text x="279.2" y="56.6">J7</text>
<text x="279.2" y="58.3">IPEX</text>
<text x="64" y="63.7">R88</text>
<text x="128" y="65.4">12pF_5%_NPO</text>
<text x="133.4" y="63.7">C152</text>
<text x="167.1" y="63.7">C153</text>
<text x="167.1" y="65.4">12pF_5%_NPO</text>
<text x="177.8" y="60.1">R80</text>
<text x="179.6" y="65.4">U17 AP6XXX</text>
<text x="250.7" y="60.1">C150</text>
<text x="250.7" y="61.9">NC</text>
<text x="261.4" y="60.1">C151</text>
<text x="261.4" y="61.9">NC</text>
<text x="17.8" y="95.7">U7F GXL_S905X</text>
<text x="83.6" y="95.7">C156</text>
<text x="101.4" y="95.7">0R</text>
<text x="101.4" y="93.9">R82</text>
<text x="83.6" y="97.5">1uF</text>
<text x="101.4" y="97.5">R83</text>
<text x="144" y="97.5">C157</text>
<text x="149.4" y="97.5">6.8pF_NPO</text>
<text x="163.6" y="113.5">C158</text>
<text x="168.9" y="113.5">0.1uF</text>
<text x="154.7" y="117">L9</text>
<text x="154.7" y="118.8">3.3uH_1A_DCR80mohm</text>
<text x="154.7" y="124.1">C159</text>
<text x="154.7" y="125.9">4.7uF</text>
<text x="179.6" y="136.6">R84</text>
<text x="215.2" y="145.5">R87</text>
</g>
<g font-size="1.6" fill="#000040">
<text x="138.7" y="38.8">0R</text>
<text x="67.6" y="47.7">NC/10K</text>
<text x="78.2" y="47.7">NC/10K</text>
<text x="76.5" y="63.7">0R</text>
<text x="101.4" y="92.1">NC</text>
<text x="188.5" y="136.6">100R</text>
<text x="215.2" y="147.2">NC/0R</text>
</g>
<g font-size="1.6" fill="#f00">
<text x="40.7" y="53.7">[2]</text>
<text x="43.7" y="53.7">WIFI_SD_D2</text>
<text x="94.6" y="52.8">WIFI_D2</text>
<text x="161.6" y="48.4">[2]</text>
<text x="164.6" y="48.4">BT_WAKE_HOST</text>
<text x="40.7" y="57.3">[2]</text>
<text x="40.7" y="55.5">[2]</text>
<text x="40.7" y="59.1">[2]</text>
<text x="43.7" y="57.3">WIFI_SD_D3</text>
<text x="43.7" y="55.5">WIFI_SD_D1</text>
<text x="43.7" y="59.1">WIFI_SD_D0</text>
<text x="94.2" y="58.1">WIFI_D0</text>
<text x="94.6" y="54.6">WIFI_D1</text>
<text x="94.6" y="56.3">WIFI_D3</text>
<text x="94.6" y="59.9">WIFI_CMD</text>
<text x="165.7" y="58.1">WXTAL_OUT</text>
<text x="165.7" y="54.6">WXTAL_IN</text>
<text x="235" y="54.6">WIFI_ANTM</text>
<text x="259.9" y="54.6">WIFI_ANTC1</text>
<text x="38.9" y="64.4">[2]</text>
<text x="38.9" y="60.8">[2]</text>
<text x="42" y="64.4">WIFI_SD_CLK</text>
<text x="42" y="60.8">WIFI_SD_CMD</text>
<text x="94.6" y="63.5">WIFI_CLK</text>
<text x="145.8" y="67.2">26MHz_12pF_10ppm</text>
<text x="160.4" y="77.7">WIFI_PWREN</text>
<text x="140.3" y="82.2">[2]</text>
<text x="143.3" y="82.2">WIFI_WAKE_HOST</text>
<text x="143.9" y="78.6">[2]</text>
<text x="146.9" y="78.6">WIFI_PWREN</text>
<text x="160.4" y="81.2">WIFI_WAKE_HOST13</text>
<text x="247.5" y="83">BT_UART_CTS</text>
<text x="267.3" y="83.9">UART_A_RTS_N</text>
<text x="280.9" y="83.9">[2]</text>
<text x="160.4" y="84.8">WIFI_D2</text>
<text x="160.4" y="88.3">WIFI_D3</text>
<text x="247.5" y="86.6">BT_RXD</text>
<text x="267.8" y="87.5">UART_A_TX [2]</text>
<text x="160.4" y="91.9">WIFI_CMD</text>
<text x="160.4" y="95.5">WIFI_CLK</text>
<text x="247.5" y="90.1">BT_TXD</text>
<text x="247.5" y="93.7">BT_UART_RTS</text>
<text x="267.3" y="94.6">UART_A_CTS_N</text>
<text x="267.4" y="91.4">UART_A_RX</text>
<text x="277.9" y="91.4">[2]</text>
<text x="280.9" y="94.6">[2]</text>
<text x="160.4" y="99">WIFI_D0</text>
<text x="88.6" y="107.1">WIFI_SD_D0</text>
<text x="103.1" y="107.1">[7]</text>
<text x="160.4" y="102.6">WIFI_D1</text>
<text x="88.6" y="108.8">WIFI_SD_D1</text>
<text x="88.6" y="112.4">WIFI_SD_D3</text>
<text x="88.6" y="110.6">WIFI_SD_D2</text>
<text x="103.1" y="108.8">[7]</text>
<text x="103.1" y="112.4">[7]</text>
<text x="103.1" y="110.6">[7]</text>
<text x="88.6" y="119.5">WIFI_PWREN</text>
<text x="88.7" y="116">WIFI_SD_CMD</text>
<text x="89.2" y="114.2">WIFI_SD_CLK</text>
<text x="103.1" y="116">[7]</text>
<text x="103.1" y="114.2">[7]</text>
<text x="104" y="119.5">[7]</text>
<text x="133.3" y="118.6">Note：3.3uH@DCR&lt;80mΩ</text>
<text x="247.5" y="116.8">BT_EN</text>
<text x="267.6" y="117.7">BT_EN</text>
<text x="273.8" y="117.7">[2]</text>
<text x="88.7" y="124.8">BTPCM_DOUT</text>
<text x="88.9" y="121.5">WIFI_WAKE_HOST</text>
<text x="104.4" y="124.8">[7]</text>
<text x="104.7" y="121.5">[7]</text>
<text x="88.6" y="130.2">BTPCM_CLK</text>
<text x="88.6" y="128.4">BTPCM_SYNC</text>
<text x="89.2" y="126.6">BTPCM_DIN</text>
<text x="90" y="132">UART_A_TX</text>
<text x="104.4" y="128.4">[7]</text>
<text x="104.6" y="130.2">[7]</text>
<text x="105.1" y="126.6">[7]</text>
<text x="105.5" y="132">[7]</text>
<text x="88.9" y="137.6">UART_A_RTS_N</text>
<text x="89.5" y="135.5">UART_A_CTS_N</text>
<text x="89.6" y="133.7">UART_A_RX</text>
<text x="104.4" y="137.6">[7]</text>
<text x="104.9" y="135.5">[7]</text>
<text x="105.5" y="133.7">[7]</text>
<text x="154.5" y="137.5">[2]</text>
<text x="157.5" y="137.5">WIFI_32K</text>
<text x="169.3" y="136.4">WIFI_32K</text>
<text x="79.3" y="141.7">WIFI_32K</text>
<text x="89.1" y="142.6">WIFI_32K</text>
<text x="104.7" y="142.6">[9]</text>
<text x="150.4" y="142.8">[2]</text>
<text x="151.7" y="140.7">[2]</text>
<text x="152.2" y="139.4">[2]</text>
<text x="153.5" y="142.8">BTPCM_DOUT</text>
<text x="154.7" y="140.7">BTPCM_CLK</text>
<text x="155.2" y="139.4">BTPCM_DIN</text>
<text x="169.3" y="138.1">BTPCM_DIN</text>
<text x="169.3" y="139.9">BTPCM_CLK</text>
<text x="169.3" y="141.7">BTPCM_DOUT</text>
<text x="169.3" y="143.5">BTPCM_SYNC</text>
<text x="88.9" y="146.3">BT_WAKE_HOST</text>
<text x="88.9" y="144.4">BT_EN</text>
<text x="104" y="144.4">[7]</text>
<text x="104.7" y="146.3">[7]</text>
<text x="150.6" y="144.4">[2]</text>
<text x="153.6" y="144.4">BTPCM_SYNC</text>
</g>
<g font-size="1.6" fill="#004080">
<text x="278.2" y="52.8" transform="rotate(-90 278.2 52.8)">G1</text>
<text x="152" y="59.4">4</text>
<text x="154.7" y="59.4">3</text>
<text x="271.2" y="55.8">FEED G3</text>
<text x="278.2" y="57.8" transform="rotate(-90 278.2 57.8)">G2</text>
<text x="152" y="63">1</text>
<text x="154.7" y="63">2</text>
<text x="199.9" y="71" transform="rotate(-90 199.9 71)">VBAT</text>
<text x="221.3" y="71.2" transform="rotate(-90 221.3 71.2)">GND2</text>
<text x="228.4" y="71.2" transform="rotate(-90 228.4 71.2)">GND1</text>
<text x="192.8" y="75.1" transform="rotate(-90 192.8 75.1)">XTAL_OUT</text>
<text x="196.4" y="73.3" transform="rotate(-90 196.4 73.3)">XTAL_IN</text>
<text x="210.6" y="74.5" transform="rotate(-90 210.6 74.5)">BT_WAKE</text>
<text x="214.1" y="73.6" transform="rotate(-90 214.1 73.6)">N_WAKE</text>
<text x="217.7" y="72.2" transform="rotate(-90 217.7 72.2)">FM_RX</text>
<text x="224.8" y="76.3" transform="rotate(-90 224.8 76.3)">WL_BT_ANT</text>
<text x="227.6" y="77.2">N_VDDSWP_OUT</text>
<text x="229.3" y="75.4">N_VDDSWP_IN</text>
<text x="178.7" y="82.5">WL_HOST_WAKE</text>
<text x="178.7" y="79">WL_REG_ON</text>
<text x="207" y="80" transform="rotate(-90 207 80)">BT_HOST_WAKE</text>
<text x="230.1" y="79">N_VDDSWPIO</text>
<text x="178.7" y="86.1">SDIO_DATA_2</text>
<text x="178.7" y="89.6">SDIO_DATA_3</text>
<text x="203.5" y="85.3" transform="rotate(-90 203.5 85.3)">BT_VIO/N_HOST_WAKE</text>
<text x="230.5" y="84.3">UART_CTS_N</text>
<text x="232.4" y="87.8">UART_RXD</text>
<text x="178.7" y="93.2">SDIO_DATA_CMD</text>
<text x="230.5" y="95">UART_RTS_N</text>
<text x="232.6" y="91.4">UART_TXD</text>
<text x="178.7" y="100.3">SDIO_DATA_0</text>
<text x="178.7" y="96.7">SDIO_DATA_CLK</text>
<text x="238" y="100.3">TX2</text>
<text x="238" y="98.5">TX1</text>
<text x="54.9" y="107.4">GPIOX_0 (SDIO_D0)</text>
<text x="63.2" y="102.1">VDDIO_X</text>
<text x="178.7" y="103.8">SDIO_DATA_1</text>
<text x="178.7" y="107.4">GND3</text>
<text x="232.3" y="103.8">N_REG_PU</text>
<text x="232.4" y="107.4">N_I2C_SCL</text>
<text x="54.9" y="109.2">GPIOX_1 (SDIO_D1)</text>
<text x="54.9" y="111">GPIOX_2 (SDIO_D2)</text>
<text x="54.9" y="112.7">GPIOX_3 (SDIO_D3)</text>
<text x="178.7" y="111">VIN_LDO_OUT</text>
<text x="236.5" y="111">GND6</text>
<text x="53.3" y="116.3">GPIOX_5 (SDIO_CMD)</text>
<text x="53.9" y="114.5">GPIOX_4 (SDIO_CLK)</text>
<text x="55.8" y="119.8">GPIOX_6 (PWM_A)</text>
<text x="178.7" y="114.5">VDDIO</text>
<text x="232.3" y="114.5">N_I2C_SDA</text>
<text x="232.8" y="118.1">BT_RST_N</text>
<text x="19.6" y="125.2">GPIOX_8 (PCM_OUT_A // UART_TX_C // SPI_MOSI // TSin_SOP_A)</text>
<text x="46.4" y="121.6">GPIOX_7 (SDIO_IRQ // PWM_F)</text>
<text x="17.5" y="127">GPIOX_9 (PCM_IN_A // UART_RX_C // SPI_MISO // TSin_D_VALID_A)</text>
<text x="18.1" y="130.5">GPIOX_11 (PCM_CLK_A // UART_RTS_C // SPI_SCLK // TSin_CLK_A)</text>
<text x="21.8" y="128.7">GPIOX_10 (PCM_FS_A // UART_CTS_C // SPI_SS0 // TSin_D0_A)</text>
<text x="192.8" y="128.9" transform="rotate(-90 192.8 128.9)">VIN_LDO</text>
<text x="196.4" y="128.9" transform="rotate(-90 196.4 128.9)">LPO</text>
<text x="199.9" y="128.9" transform="rotate(-90 199.9 128.9)">PCM_OUT</text>
<text x="203.5" y="128.9" transform="rotate(-90 203.5 128.9)">PCM_CLK</text>
<text x="207" y="128.9" transform="rotate(-90 207 128.9)">PCM_IN</text>
<text x="210.6" y="128.9" transform="rotate(-90 210.6 128.9)">PCM_SYNC</text>
<text x="214.1" y="128.9" transform="rotate(-90 214.1 128.9)">VDD_TCXO</text>
<text x="217.7" y="128.9" transform="rotate(-90 217.7 128.9)">TCXO_IN</text>
<text x="221.3" y="128.9" transform="rotate(-90 221.3 128.9)">GND4</text>
<text x="224.8" y="128.9" transform="rotate(-90 224.8 128.9)">GPS_RF</text>
<text x="228.4" y="128.9" transform="rotate(-90 228.4 128.9)">GND5</text>
<text x="30.5" y="132.3">GPIOX_12 (UART_TX_A (long fifo) // SLIP_UART_TX)</text>
<text x="35.5" y="137.6">GPIOX_15 (UART_RTS_A // SLIP_UART_RTS )</text>
<text x="35.9" y="135.8">GPIOX_14 (UART_CTS_A // SLIP_UART_CTS)</text>
<text x="37.4" y="134.1">GPIOX_13 (UART_RX_A // SLIP_UART_RX )</text>
<text x="54.5" y="143">GPIOX_16 (PWM_E )</text>
<text x="62.4" y="144.7">GPIOX_17</text>
<text x="62.4" y="146.5">GPIOX_18</text>
</g>
<text font-size="1.6" fill="#004000" x="17.8" y="154.3">BGA368_0P65</text>
<text font-size="1.5" fill="#f00" x="209.5" y="58.3" transform="rotate(-90 209.5 58.3)">BTWAKE</text>
<g font-size="1.3">
<text x="30.8" y="1.3">5</text>
<text x="88.8" y="1.3">4</text>
<text x="146.9" y="1.3">3</text>
<text x="205" y="1.3">2</text>
<text x="263.1" y="1.3">1</text>
<text x=".5" y="28.4">D</text>
<text x="292.6" y="28.4">D</text>
<text x=".5" y="79.5">C</text>
<text x="292.6" y="79.5">C</text>
<text x=".5" y="130.6">B</text>
<text x="292.6" y="130.6">B</text>
<text x=".5" y="181.7">A</text>
<text x="292.6" y="181.7">A</text>
<text x="30.8" y="207.4">5</text>
<text x="88.8" y="207.4">4</text>
<text x="146.9" y="207.4">3</text>
<text x="205" y="207.4">2</text>
<text x="263.1" y="207.4">1</text>
</g>
<g font-size="1.2">
<text x="241.1" y="202.9">Date:</text>
<text x="250.7" y="202.9">Tuesday, November 22, 2016</text>
<text x="276.6" y="202.9">Rev:</text>
<text x="282.7" y="202.9">V1.2</text>
<text x="241.1" y="205.4">Designed by:</text>
<text x="250.8" y="205.4">Gouwa</text>
<text x="276.5" y="205.4">Sheet:</text>
<text x="283.2" y="205.4">9</text>
<text x="285.5" y="205.4">of</text>
<text x="287.5" y="205.4">10</text>
</g>
</svg>
